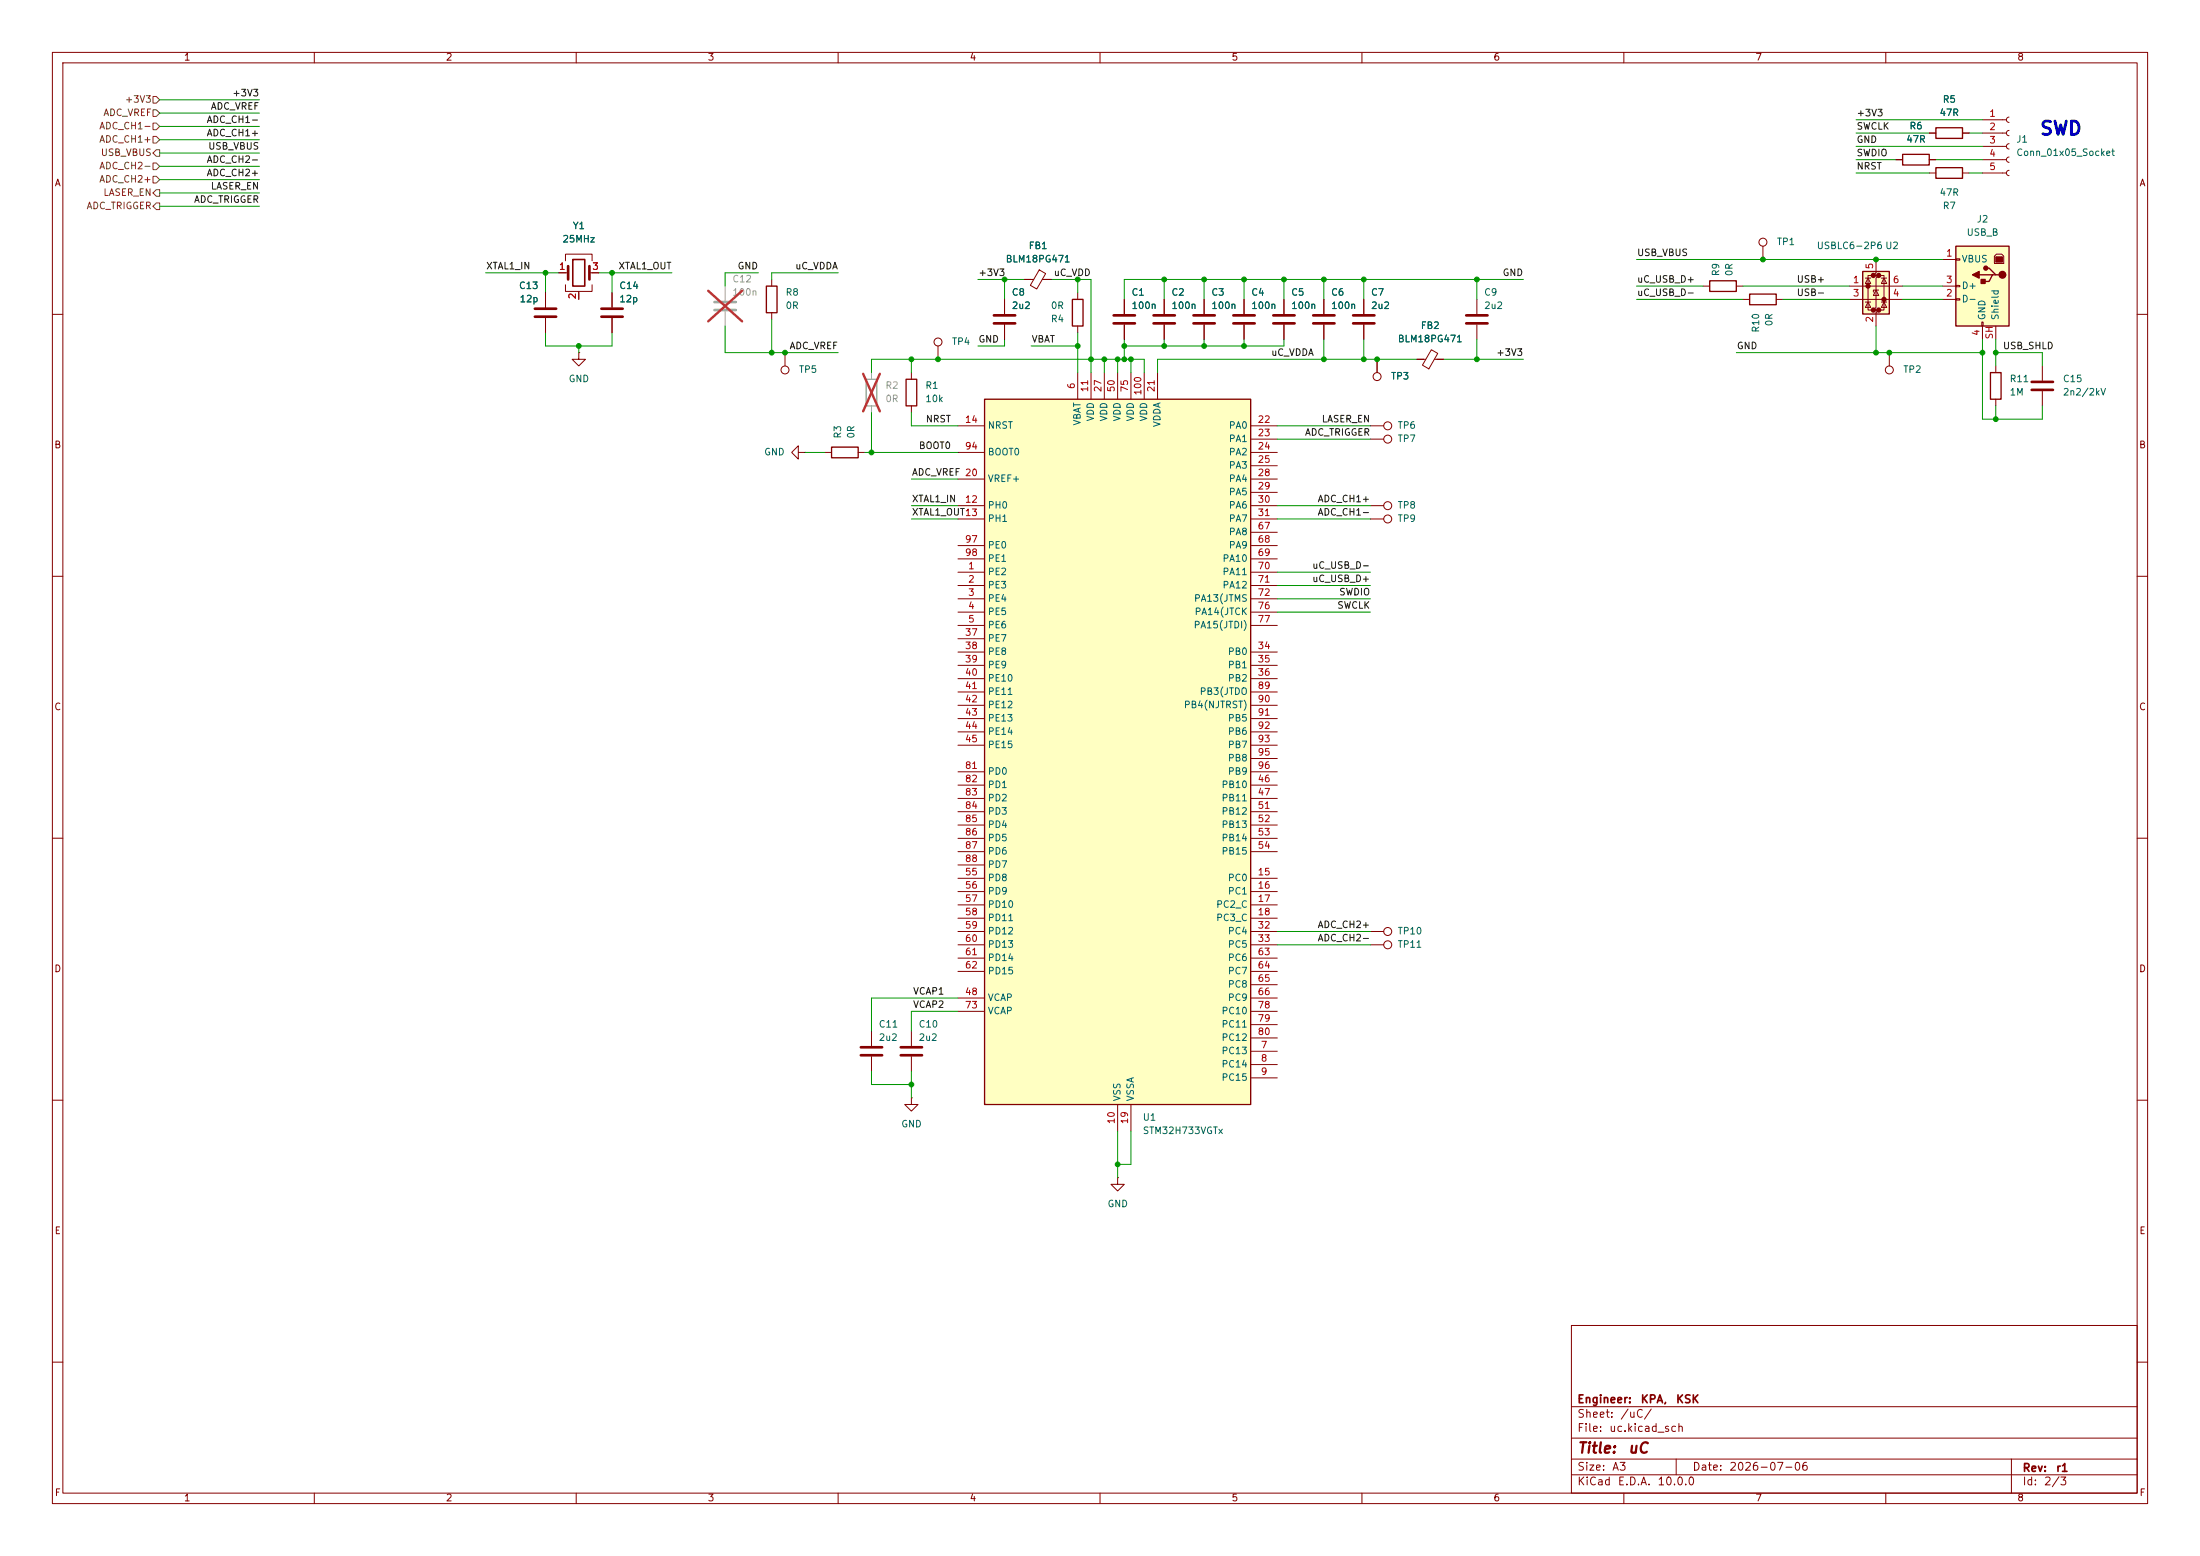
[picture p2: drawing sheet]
<svg xmlns="http://www.w3.org/2000/svg" width="420mm" height="297mm" viewBox="0 0 420 297" stroke-linecap="round" stroke-linejoin="round" font-family="sans-serif">
<g fill="none" stroke="#840000" stroke-width=".19">
<path d="M10 10h400v277h-400zM12 12h396v273h-396zM60 10v2M110 10v2M160 10v2M210 10v2M260 10v2M310 10v2M360 10v2M368.3 33h1.3M368.3 25.4h1.3M374.6 33h1.3"/>
<path d="M374.6 25.4h1.3M104.1 55.9v2.8M147.3 53.3v1.3M147.3 59.7v1.3M195.6 53.3h1.7M198.4 51.5l1.2 .7-1.7 3-1.2-.7zM199 53.3h1.7M325.1 54.6h1.3M331.5 54.6h1.2M332.7 57.2h1.3M336.5 47v2.5M339.1 57.2h1.3"/>
<path d="M10 60h2M104.1 60.7v2.8M408 60h2M10 110h2M408 110h2M10 160h2M408 160h2M166.4 196.9v2.7M174 196.9v2.7M10 210h2M166.4 201.7v2.8M174 209.6v1.2h1.3l-1.3 1.3-1.3-1.3h1.3"/>
<path d="M174 209.6h.1M174 201.7v2.8M408 210h2M300 253h108v32h-108zM10 260h2M300 278.5h108M300 274.5h108M300 268.5h108M320 278.5v3M384 278.5v6.5M408 260h2M60 285v2"/>
<path d="M110 285v2M160 285v2M210 285v2M260 285v2M300 281.5h108M310 285v2M360 285v2"/>
<circle cx="336.6" cy="46.2" r=".76"/>
</g>
<path d="M369.6 32h5v2h-5zM369.6 24.4h5v2h-5zM146.3 54.6h2v5.1h-2zM326.4 53.6h5.1v2h-5.1zM334 56.1h5.1v2.1h-5.1z" fill="none" stroke="#840000" stroke-width=".25"/>
<path d="M102.1 58.9h4.1M102.1 60.5h4.1M164.3 199.9h4.1M172 199.9h4M164.3 201.4h4.1M172 201.4h4" fill="none" stroke="#840000" stroke-width=".51"/>
<path d="M355.6 51.8h5.1v8.1h-5.1z" fill="#ffffc2"/>
<g fill="#840000" stroke="#840000" stroke-width=".51">
<circle cx="356.6" cy="54.6" r=".25"/>
<circle cx="357.6" cy="52.6" r=".25"/>
<circle cx="357.6" cy="59.2" r=".25"/>
<circle cx="358.6" cy="52.6" r=".25"/>
<circle cx="358.6" cy="59.2" r=".25"/>
<circle cx="359.7" cy="57.1" r=".25"/>
</g>
<g fill="none" stroke="#840000" stroke-width=".19">
<path d="M361.9 30.5h1.3M368.3 30.5h1.3M229.9 57.2v2.7M237.5 57.2v2.7M353.1 54.6h10.1M353.1 57.2h10.1M356.1 57.7h1M356.1 53.1h1M356.6 53.1l.5 1h-1zM356.6 57.7l.5 1h-1zM357.6 52.6h-1v6.6h1M358.1 49.5v2.6l-.5 .5h1l-.5 .5v5.6l-.5 .5h1l-.5 .5v2.5"/>
<path d="M358.1 55.4l.5 1h-1zM358.6 55.4h-1v.4M358.6 52.6h1.1v6.6h-1.1M359.2 57.7h1M359.2 53.1h1M359.7 53.1l.5 1h-1zM359.7 57.7l.5 1h-1zM110.5 67.3v1.3h1.3l-1.3 1.3-1.3-1.3h1.3M110.5 67.3h.1M229.9 62v2.8M237.5 62v2.8M270.5 68.6h1.7"/>
<path d="M273.3 66.8l1.2 .7-1.7 2.9-1.2-.7zM273.8 68.6h1.8"/>
</g>
<path d="M363.2 29.5h5.1v2h-5.1zM355.6 51.8h5.1v8.1h-5.1z" fill="none" stroke="#840000" stroke-width=".25"/>
<path d="M227.8 60.2h4.1M227.8 61.7h4.1M235.5 60.2h4M235.5 61.7h4" fill="none" stroke="#840000" stroke-width=".51"/>
<path d="M188 76.2h50.8v134.6h-50.8z" fill="#ffffc2"/>
<path d="M204.7 57.2h2.1v5h-2.1zM173 72.4h2v5.1h-2zM188 76.2h50.8v134.6h-50.8zM380 71.1h2v5.1h-2z" fill="none" stroke="#840000" stroke-width=".25"/>
<g fill="none" stroke="#840000" stroke-width=".19">
<path d="M378.5 22.9h4.5M378.5 25.4h4.5M378.5 27.9h4.5M378.5 30.5h4.5M378.5 33h4.5M383.5 22.4l-.3 .1-.2 .4 .2 .3 .3 .2M383.5 24.9l-.3 .1-.2 .4 .2 .3 .3 .2M383.5 27.4l-.3 .2-.2 .3 .2 .4 .3 .1M383.5 30l-.3 .1-.2 .4 .2 .3 .3 .2M383.5 32.5l-.3 .1-.2 .4 .2 .4 .3 .1M106.7 52.1h1.8M107.9 49.8v-1.3h5.1v1.3"/>
<path d="M107.9 54.4v1.2h5.1v-1.2M110.5 55.6v1.6M112.5 52.1h1.8M116.8 55.9v2.8M191.8 57.2v2.7M205.7 55.9v1.3M214.6 57.2v2.7M245.1 57.2v2.7M252.7 57.2v2.7M260.3 57.2v2.7M281.9 57.2v2.7M116.8 60.7v2.8"/>
<path d="M174 71.1v1.3M174 77.5v1.2M179.1 66v2.6M191.8 62v2.8M205.7 62.2v1.3M205.7 71.1v5.1M208.3 71.1v5.1M210.8 71.1v5.1M213.4 71.1v5.1M214.6 62v2.8M215.9 71.1v5.1M218.4 71.1v5.1"/>
<path d="M221 71.1v5.1M245.1 62v2.8M252.7 62v2.8M260.3 62v2.8M262.9 68.6v2.5M281.9 62v2.8M381 69.9v1.2M381 76.2v1.3M389.9 69.9v2.7M389.9 74.7v2.8M182.9 96.5h5.1M182.9 99.1h5.1"/>
<path d="M182.9 81.3h5.1M182.9 91.4h5.1M182.9 86.4h5.1M238.8 96.5h5M238.8 99.1h5M238.8 81.3h5M238.8 91.4h5M238.8 83.8h5M238.8 86.4h5M238.8 88.9h5M238.8 94h5M261.6 96.5h2.6"/>
<path d="M261.6 99.1h2.6M261.6 81.3h2.6M261.6 83.8h2.6M182.9 109.2h5.1M182.9 111.8h5.1M182.9 114.3h5.1M182.9 116.8h5.1M182.9 119.4h5.1M182.9 104.1h5.1M182.9 106.7h5.1M238.8 109.2h5M238.8 111.8h5"/>
<path d="M238.8 114.3h5M238.8 116.8h5M238.8 119.4h5M238.8 101.6h5M238.8 104.1h5M238.8 106.7h5M182.9 124.5h5.1M182.9 127h5.1M182.9 129.5h5.1M182.9 121.9h5.1M182.9 132.1h5.1M182.9 134.6h5.1"/>
<path d="M182.9 137.2h5.1M182.9 139.7h5.1M238.8 124.5h5M238.8 127h5M238.8 129.5h5M238.8 132.1h5M238.8 134.6h5M238.8 137.2h5M238.8 139.7h5M182.9 142.2h5.1M182.9 149.9h5.1M182.9 152.4h5.1"/>
<path d="M182.9 154.9h5.1M182.9 157.5h5.1M182.9 147.3h5.1M238.8 142.2h5M238.8 149.9h5M238.8 152.4h5M238.8 154.9h5M238.8 157.5h5M238.8 147.3h5M238.8 144.8h5M182.9 167.6h5.1M182.9 170.2h5.1"/>
<path d="M182.9 172.7h5.1M182.9 175.3h5.1M182.9 177.8h5.1M182.9 160h5.1M182.9 162.6h5.1M182.9 165.1h5.1M238.8 167.6h5M238.8 170.2h5M238.8 172.7h5M238.8 175.3h5M238.8 177.8h5M238.8 160h5"/>
<path d="M238.8 162.6h5M261.6 177.8h2.6M182.9 180.3h5.1M182.9 190.5h5.1M182.9 182.9h5.1M182.9 185.4h5.1M182.9 193h5.1M238.8 180.3h5M238.8 190.5h5M238.8 182.9h5M238.8 185.4h5M238.8 188h5"/>
<path d="M238.8 193h5M238.8 195.6h5M238.8 198.1h5M261.6 180.3h2.6M213.4 210.8v5.1M215.9 210.8v5.1M238.8 200.7h5M238.8 203.2h5M238.8 205.7h5"/>
<circle cx="179.1" cy="65.3" r=".76"/>
<circle cx="262.9" cy="71.9" r=".76"/>
<circle cx="264.9" cy="83.8" r=".76"/>
<circle cx="264.9" cy="81.3" r=".76"/>
<circle cx="264.9" cy="99.1" r=".76"/>
<circle cx="264.9" cy="96.5" r=".76"/>
<circle cx="264.9" cy="177.8" r=".76"/>
<circle cx="264.9" cy="180.3" r=".76"/>
</g>
<g fill="none" stroke="#840000" stroke-width=".51">
<path d="M108.5 50.8v2.5M112.5 50.8v2.5M114.8 58.9h4.1M114.8 60.5h4.1M189.7 60.2h4.1M189.7 61.7h4.1M212.6 60.2h4.1M212.6 61.7h4.1M243.1 60.2h4M243.1 61.7h4M250.7 60.2h4.1M250.7 61.7h4.1"/>
<path d="M258.3 60.2h4.1M258.3 61.7h4.1M279.9 60.2h4.1M279.9 61.7h4.1M387.9 72.9h4M387.9 74.4h4"/>
</g>
<path d="M109.3 49.5h2.3v5.1h-2.3z" fill="none" stroke="#840000" stroke-width=".3"/>
<path d="M136.4 57.7h4.1M136.4 59.2h4.1" fill="none" stroke="#a1a1a1" stroke-width=".51"/>
<path d="M138.4 54.6v2.8M138.4 59.4v2.8" fill="none" stroke="#a1a1a1" stroke-width=".19"/>
<path d="M135.2 55.5l6.5 5.8M141.7 55.5l-6.5 5.8" fill="none" stroke="#e12e31" stroke-width=".46"/>
<path d="M373.4 47h10.1v15.2h-10.1z" fill="#ffffc2"/>
<path d="M373.4 47h10.1v15.2h-10.1zM377.8 52.5h2.6M379.1 51.2h.6l1.3 1.3h.6M381 52.5h-.6l-.7 1.2h-1.2M158.7 85.3h5.1v2.1h-5.1z" fill="none" stroke="#840000" stroke-width=".25"/>
<g fill="none" stroke="#840000" stroke-width=".19">
<path d="M361.9 30.5h1.3M368.3 30.5h1.3M368.3 25.4h1.3M374.6 25.4h1.3M104.1 55.9v2.8M106.7 52.1h1.2M110.5 55.9v1.3M113 52.1h1.3M116.8 55.9v2.8M191.8 57.2v2.7M195.6 53.3h1.2M199.4 53.3h1.3"/>
<path d="M214.6 57.2v2.7M222.2 57.2v2.7M229.9 57.2v2.7M237.5 57.2v2.7M245.1 57.2v2.7M252.7 57.2v2.7M260.3 57.2v2.7M370.8 49.5h2.6M370.8 57.2h2.6M370.8 54.6h2.6M373.4 49.4h.7v.3h-.7zM373.4 54.5h.7v.2h-.7z"/>
<path d="M373.4 57h.7v.3h-.7zM380.7 48.9l.4-.4h1l.4 .4v1.4h-1.8zM104.1 60.7v2.8M116.8 60.7v2.8M149.9 67.3v2.6M191.8 62v2.8M214.6 62v2.8M222.2 62v2.8M229.9 62v2.8M237.5 62v2.8M245.1 62v2.8M252.7 62v2.8"/>
<path d="M260.3 62v2.8M262.9 68.6v2.5M270.5 68.6h1.3M274.3 68.6h1.3M360.7 67.3v2.6M378.3 61.5h.3v.7h-.3zM378.5 62.2v2.6M381 62.2v2.6M152.4 86.4v-1.3l-1.3 1.3 1.3 1.2v-1.2h1.3M153.7 86.4h.1M157.5 86.4h1.2M163.8 86.4h1.3"/>
<path d="M213.4 224.8v1.3h1.2l-1.2 1.2-1.3-1.2h1.3M213.4 224.8h.1"/>
<circle cx="149.9" cy="70.6" r=".76"/>
<circle cx="360.7" cy="70.6" r=".76"/>
</g>
<path d="M381 49h1.3v1h-1.3z" fill="#840000" stroke="#840000" stroke-width=".19"/>
<g fill="#840000" stroke="#840000" stroke-width=".25">
<path d="M378.2 53.3h.8v.8h-.8z"/>
<path d="M376.6 52.5l1.2-.7v1.3z"/>
<circle cx="382.3" cy="52.5" r=".63"/>
<circle cx="379.1" cy="51.2" r=".38"/>
</g>
<path d="M220.2 60.2h4.1M220.2 61.7h4.1" fill="none" stroke="#840000" stroke-width=".51"/>
<path d="M165.4 72.4h2v5.1h-2z" fill="none" stroke="#a1a1a1" stroke-width=".25"/>
<path d="M166.4 71.1v1.3M166.4 77.5v1.2" fill="none" stroke="#a1a1a1" stroke-width=".19"/>
<path d="M164.8 71.3l3.2 7.2M168 71.3l-3.2 7.2" fill="none" stroke="#e12e31" stroke-width=".46"/>
<path d="M29.2 18.4h.6l.7 .7-.7 .6h-.6zM29.2 23.5h.6l.7 .6-.7 .7h-.6zM29.2 31.1h.6l.7 .7-.7 .6h-.6zM29.2 33.7h.6l.7 .6-.7 .6h-.6zM29.2 29.2l.6-.6h.7v1.2h-.7zM29.2 21h.6l.7 .6-.7 .6h-.6zM29.2 26h.6l.7 .7-.7 .6h-.6zM29.8 36.2h.7v1.3h-.7l-.6-.7zM29.8 38.7h.7v1.3h-.7l-.6-.6z" fill="none" stroke="#725600" stroke-width=".19"/>
<g fill="none" stroke="#009600" stroke-width=".19">
<path d="M30.5 19.1h19M30.5 26.7h19M30.5 29.2h19M30.5 24.1h19M30.5 21.6h19M30.5 31.8h19M30.5 34.3h19M30.5 36.8h19M30.5 39.4h19M354.3 25.4h14M354.3 27.9h24.2M354.3 33h14"/>
<path d="M354.3 30.5h7.6M354.3 22.9h24.2M369.6 30.5h8.9M375.9 25.4h2.6M375.9 33h2.6M92.7 52.1h14M104.1 52.1v3.8M114.3 52.1h14M116.8 52.1v3.8M144.8 52.1h-6.4v2.5M160 52.1h-12.7v1.2M186.7 53.3h8.9"/>
<path d="M191.8 53.3v3.9M200.7 53.3h7.6v17.8M205.7 53.3v2.6M222.2 53.3v3.9M229.9 53.3v3.9M237.5 53.3v3.9M245.1 53.3v3.9M252.7 53.3v3.9M260.3 53.3v3.9M281.9 53.3v3.9M290.8 53.3h-76.2v3.9M312.4 49.5h58.4"/>
<path d="M312.4 54.6h12.7M312.4 57.2h20.3M332.7 54.6h20.4M340.4 57.2h12.7M363.2 54.6h7.6M363.2 57.2h7.6M104.1 63.5v2.5h12.7v-2.5M110.5 66v1.3M138.4 62.2v5.1h21.6M147.3 61v6.3M166.4 71.1v-2.5h52v2.5M166.4 78.7v7.7"/>
<path d="M174 78.7v2.6h8.9M174 68.6v2.5M191.8 64.8v1.2h-5.1M196.8 66h8.9M205.7 63.5v7.6M210.8 68.6v2.5M213.4 68.6v2.5M214.6 64.8v3.8M215.9 68.6v2.5M222.2 64.8v1.2M229.9 64.8v1.2M237.5 64.8v1.2"/>
<path d="M245.1 64.8v1.2h-30.5M252.7 64.8v3.8M260.3 64.8v3.8M270.5 68.6h-49.5v2.5M275.6 68.6h15.2M281.9 64.8v3.8M331.5 67.3h47M358.1 62.2v5.1M378.5 64.8v15.2h11.4v-2.5M381 67.3h8.9v2.6M381 64.8v5.1M381 77.5v2.5"/>
<path d="M153.7 86.4h3.8M165.1 86.4h17.8M174 99.1h8.9M174 96.5h8.9M174 91.4h8.9M243.8 99.1h17.8M243.8 96.5h17.8M243.8 81.3h17.8M243.8 83.8h17.8M243.8 116.8h17.8M243.8 114.3h17.8M243.8 109.2h17.8"/>
<path d="M243.8 111.8h17.8M243.8 177.8h17.8M182.9 193h-8.9v3.9M182.9 190.5h-16.5v6.4M243.8 180.3h17.8M166.4 204.5v2.5h7.6M174 204.5v5.1M213.4 215.9v8.9M215.9 215.9v6.3h-2.5"/>
</g>
<g fill="#009600" stroke="#009600" stroke-width=".19">
<circle cx="237.5" cy="66" r=".46"/>
<circle cx="252.7" cy="68.6" r=".46"/>
<circle cx="222.2" cy="66" r=".46"/>
<circle cx="229.9" cy="66" r=".46"/>
<circle cx="245.1" cy="53.3" r=".46"/>
<circle cx="237.5" cy="53.3" r=".46"/>
<circle cx="252.7" cy="53.3" r=".46"/>
<circle cx="260.3" cy="53.3" r=".46"/>
<circle cx="281.9" cy="53.3" r=".46"/>
<circle cx="281.9" cy="68.6" r=".46"/>
<circle cx="262.9" cy="68.6" r=".46"/>
<circle cx="260.3" cy="68.6" r=".46"/>
<circle cx="213.4" cy="222.2" r=".46"/>
<circle cx="174" cy="207" r=".46"/>
<circle cx="381" cy="67.3" r=".46"/>
<circle cx="378.5" cy="67.3" r=".46"/>
<circle cx="381" cy="80" r=".46"/>
<circle cx="358.1" cy="49.5" r=".46"/>
<circle cx="358.1" cy="67.3" r=".46"/>
<circle cx="360.7" cy="67.3" r=".46"/>
<circle cx="336.5" cy="49.5" r=".46"/>
<circle cx="208.3" cy="68.6" r=".46"/>
<circle cx="210.8" cy="68.6" r=".46"/>
<circle cx="205.7" cy="66" r=".46"/>
<circle cx="205.7" cy="53.3" r=".46"/>
<circle cx="191.8" cy="53.3" r=".46"/>
<circle cx="166.4" cy="86.4" r=".46"/>
<circle cx="147.3" cy="67.3" r=".46"/>
<circle cx="149.9" cy="67.3" r=".46"/>
<circle cx="229.9" cy="53.3" r=".46"/>
<circle cx="215.9" cy="68.6" r=".46"/>
<circle cx="214.6" cy="68.6" r=".46"/>
<circle cx="213.4" cy="68.6" r=".46"/>
<circle cx="222.2" cy="53.3" r=".46"/>
<circle cx="214.6" cy="66" r=".46"/>
<circle cx="174" cy="68.6" r=".46"/>
<circle cx="179.1" cy="68.6" r=".46"/>
<circle cx="116.8" cy="52.1" r=".46"/>
<circle cx="110.5" cy="66" r=".46"/>
<circle cx="104.1" cy="52.1" r=".46"/>
</g>
<text font-size="2.5" fill="#0000c2" x="389.3" y="26.4">SWD</text>
<g font-size="2" fill="#840000">
<text x="301" y="277.9">Title:</text>
<text x="310.6" y="277.9">uC</text>
</g>
<g font-size="1.5" fill="#840000">
<text x="301" y="268.2">Engineer:</text>
<text x="313.1" y="268.2">KPA,</text>
<text x="319.8" y="268.2">KSK</text>
<text x="301" y="273.7">File:</text>
<text x="301" y="271">Sheet:</text>
<text x="307.1" y="273.7">uc.kicad_sch</text>
<text x="309.2" y="271">/uC/</text>
<text x="301" y="281.1">Size:</text>
<text x="307.6" y="281.1">A3</text>
<text x="323" y="281.1">Date:</text>
<text x="330" y="281.1">2026-07-06</text>
<text x="386" y="281.3">Rev:</text>
<text x="392.4" y="281.3">r1</text>
<text x="301" y="283.9">KiCad</text>
<text x="308.7" y="283.9">E.D.A.</text>
<text x="316.3" y="283.9">10.0.0</text>
<text x="386" y="283.9">Id:</text>
<text x="390.1" y="283.9">2/3</text>
</g>
<g font-size="1.3" fill="#840000">
<text x="35" y="11.9">1</text>
<text x="85" y="11.9">2</text>
<text x="135" y="11.9">3</text>
<text x="185" y="11.9">4</text>
<text x="235" y="11.9">5</text>
<text x="285" y="11.9">6</text>
<text x="335" y="11.9">7</text>
<text x="385" y="11.9">8</text>
<text x="10.3" y="35.9">A</text>
<text x="408.3" y="35.9">A</text>
<text x="10.3" y="85.9">B</text>
<text x="408.2" y="85.9">B</text>
<text x="10.3" y="135.9">C</text>
<text x="408.2" y="135.9">C</text>
<text x="10.3" y="185.9">D</text>
<text x="408.2" y="185.9">D</text>
<text x="10.3" y="235.9">E</text>
<text x="408.3" y="235.9">E</text>
<text x="10.3" y="285.9">F</text>
<text x="35" y="286.9">1</text>
<text x="85" y="286.9">2</text>
<text x="135" y="286.9">3</text>
<text x="185" y="286.9">4</text>
<text x="235" y="286.9">5</text>
<text x="285" y="286.9">6</text>
<text x="335" y="286.9">7</text>
<text x="385" y="286.9">8</text>
<text x="408.3" y="285.9">F</text>
</g>
<g font-size="1.3" fill="#725600">
<text x="19.6" y="22.5">ADC_VREF</text>
<text x="23.7" y="19.9">+3V3</text>
<text x="18.8" y="25">ADC_CH1-</text>
<text x="18.8" y="27.5">ADC_CH1+</text>
<text x="18.8" y="32.6">ADC_CH2-</text>
<text x="18.8" y="35.2">ADC_CH2+</text>
<text x="19.1" y="30.1">USB_VBUS</text>
<text x="16.4" y="40.2">ADC_TRIGGER</text>
<text x="19.6" y="37.7">LASER_EN</text>
</g>
<g font-size="1.3" fill="#0f0f0f">
<text x="39.3" y="23.8">ADC_CH1-</text>
<text x="40.1" y="21.2">ADC_VREF</text>
<text x="44.2" y="18.7">+3V3</text>
<text x="354.3" y="22.5">+3V3</text>
<text x="39.3" y="26.3">ADC_CH1+</text>
<text x="39.7" y="28.9">USB_VBUS</text>
<text x="354.3" y="25.1">SWCLK</text>
<text x="354.3" y="27.6">GND</text>
<text x="39.3" y="33.9">ADC_CH2+</text>
<text x="39.3" y="31.4">ADC_CH2-</text>
<text x="354.3" y="32.7">NRST</text>
<text x="354.3" y="30.1">SWDIO</text>
<text x="36.9" y="39">ADC_TRIGGER</text>
<text x="40.1" y="36.5">LASER_EN</text>
<text x="92.7" y="51.7">XTAL1_IN</text>
<text x="118" y="51.7">XTAL1_OUT</text>
<text x="140.7" y="51.7">GND</text>
<text x="151.7" y="51.7">uC_VDDA</text>
<text x="186.7" y="53">+3V3</text>
<text x="201.1" y="53">uC_VDD</text>
<text x="286.8" y="53">GND</text>
<text x="312.4" y="49.2">USB_VBUS</text>
<text x="312.4" y="54.3">uC_USB_D+</text>
<text x="312.4" y="56.8">uC_USB_D-</text>
<text x="342.9" y="56.8">USB-</text>
<text x="342.9" y="54.3">USB+</text>
<text x="186.7" y="65.7">GND</text>
<text x="196.8" y="65.7">VBAT</text>
<text x="150.6" y="67">ADC_VREF</text>
<text x="242.6" y="68.2">uC_VDDA</text>
<text x="285.5" y="68.2">+3V3</text>
<text x="331.5" y="67">GND</text>
<text x="382.3" y="67">USB_SHLD</text>
<text x="176.6" y="80.9">NRST</text>
<text x="249" y="83.5">ADC_TRIGGER</text>
<text x="252.2" y="80.9">LASER_EN</text>
<text x="175.3" y="86">BOOT0</text>
<text x="174" y="91.1">ADC_VREF</text>
<text x="174" y="98.7">XTAL1_OUT13</text>
<text x="174" y="96.2">XTAL1_IN</text>
<text x="251.4" y="96.2">ADC_CH1+</text>
<text x="251.4" y="98.7">ADC_CH1-</text>
<text x="250.4" y="111.4">uC_USB_D+</text>
<text x="250.4" y="108.9">uC_USB_D-</text>
<text x="255.6" y="114">SWDIO</text>
<text x="255.2" y="116.5">SWCLK</text>
<text x="251.4" y="177.5">ADC_CH2+</text>
<text x="251.4" y="180">ADC_CH2-</text>
<text x="174.2" y="190.2">VCAP1</text>
<text x="174.2" y="192.7">VCAP2</text>
</g>
<g font-size="1.3" fill="#006464">
<text x="370.2" y="22.5">47R</text>
<text x="370.8" y="19.9">R5</text>
<text x="363.8" y="27.5">47R</text>
<text x="364.4" y="25">R6</text>
<text x="384.8" y="27.5">J1</text>
<text x="384.8" y="30.1">Conn_01x05_Socket</text>
<text x="370.2" y="37.7">47R</text>
<text x="370.8" y="40.2">R7</text>
<text x="107.3" y="46.6">25MHz</text>
<text x="109.2" y="44">Y1</text>
<text x="196.3" y="47.9">FB1</text>
<text x="339.1" y="47.1">TP1</text>
<text x="346.7" y="47.9">USBLC6-2P6 U2</text>
<text x="375.3" y="45.3">USB_B</text>
<text x="377.3" y="42.8">J2</text>
<text x="191.9" y="50.4">BLM18PG471</text>
<text x="328.5" y="52.8" transform="rotate(-90 328.5 52.8)">R9</text>
<text x="331.1" y="52.8" transform="rotate(-90 331.1 52.8)">0R</text>
<text x="374.4" y="50.4">VBUS</text>
<text x="99" y="55.5">C13</text>
<text x="99.1" y="58">12p</text>
<text x="118.1" y="55.5">C14</text>
<text x="118.1" y="58">12p</text>
<text x="149.9" y="56.7">R8</text>
<text x="149.9" y="59.3">0R</text>
<text x="193" y="56.7">C8</text>
<text x="193" y="59.3">2u2</text>
<text x="200.5" y="59.3">0R</text>
<text x="215.9" y="56.7">C1</text>
<text x="215.9" y="59.3">100n</text>
<text x="223.5" y="56.7">C2</text>
<text x="223.5" y="59.3">100n</text>
<text x="231.1" y="56.7">C3</text>
<text x="231.1" y="59.3">100n</text>
<text x="238.8" y="56.7">C4</text>
<text x="238.8" y="59.3">100n</text>
<text x="246.4" y="56.7">C5</text>
<text x="246.4" y="59.3">100n</text>
<text x="254" y="56.7">C6</text>
<text x="254" y="59.3">100n</text>
<text x="261.6" y="56.7">C7</text>
<text x="261.6" y="59.3">2u2</text>
<text x="283.2" y="56.7">C9</text>
<text x="283.2" y="59.3">2u2</text>
<text x="374.4" y="58">D-</text>
<text x="374.4" y="55.5">D+</text>
<text x="200.5" y="61.8">R4</text>
<text x="266.7" y="65.6">BLM18PG471</text>
<text x="271.1" y="63.1">FB2</text>
<text x="336.1" y="63.6" transform="rotate(-90 336.1 63.6)">R10</text>
<text x="338.7" y="62.4" transform="rotate(-90 338.7 62.4)">0R</text>
<text x="379.3" y="61.2" transform="rotate(-90 379.3 61.2)">GND</text>
<text x="381.9" y="61.2" transform="rotate(-90 381.9 61.2)">Shield</text>
<text x="152.4" y="71.5">TP5</text>
<text x="181.6" y="66.1">TP4</text>
<text x="363.2" y="71.5">TP2</text>
<text x="108.5" y="73.3">GND</text>
<text x="176.5" y="74.5">R1</text>
<text x="176.5" y="77.1">10k</text>
<text x="265.4" y="72.7">TP3</text>
<text x="383.5" y="75.8">1M</text>
<text x="383.5" y="73.3">R11</text>
<text x="393.7" y="75.8">2n2/2kV</text>
<text x="393.7" y="73.3">C15</text>
<text x="160.9" y="83.8" transform="rotate(-90 160.9 83.8)">R3</text>
<text x="163.4" y="83.8" transform="rotate(-90 163.4 83.8)">0R</text>
<text x="188.5" y="82.1">NRST</text>
<text x="206.6" y="81.3" transform="rotate(-90 206.6 81.3)">VBAT</text>
<text x="209.1" y="80.5" transform="rotate(-90 209.1 80.5)">VDD</text>
<text x="211.7" y="80.5" transform="rotate(-90 211.7 80.5)">VDD</text>
<text x="214.2" y="80.5" transform="rotate(-90 214.2 80.5)">VDD</text>
<text x="216.8" y="80.5" transform="rotate(-90 216.8 80.5)">VDD</text>
<text x="219.3" y="80.5" transform="rotate(-90 219.3 80.5)">VDD</text>
<text x="221.8" y="81.6" transform="rotate(-90 221.8 81.6)">VDDA</text>
<text x="234.5" y="82.1">PA0</text>
<text x="266.7" y="82.1">TP6</text>
<text x="145.8" y="87.2">GND</text>
<text x="188.5" y="87.2">BOOT0</text>
<text x="234.5" y="84.7">PA1</text>
<text x="234.5" y="87.2">PA2</text>
<text x="234.5" y="89.8">PA3</text>
<text x="266.7" y="84.7">TP7</text>
<text x="188.5" y="92.3">VREF+</text>
<text x="234.5" y="92.3">PA4</text>
<text x="234.5" y="94.8">PA5</text>
<text x="188.5" y="97.4">PH0</text>
<text x="188.5" y="99.9">PH1</text>
<text x="234.5" y="97.4">PA6</text>
<text x="234.5" y="99.9">PA7</text>
<text x="266.7" y="97.4">TP8</text>
<text x="266.7" y="99.9">TP9</text>
<text x="188.5" y="105">PE0</text>
<text x="188.5" y="107.5">PE1</text>
<text x="233.3" y="107.5">PA10</text>
<text x="234.5" y="102.5">PA8</text>
<text x="234.5" y="105">PA9</text>
<text x="188.5" y="110.1">PE2</text>
<text x="188.5" y="112.6">PE3</text>
<text x="233.3" y="110.1">PA11</text>
<text x="233.3" y="112.6">PA12</text>
<text x="188.5" y="115.2">PE4</text>
<text x="188.5" y="117.7">PE5</text>
<text x="227.8" y="115.2">PA13(JTMS</text>
<text x="227.9" y="117.7">PA14(JTCK</text>
<text x="188.5" y="120.2">PE6</text>
<text x="188.5" y="122.8">PE7</text>
<text x="188.5" y="125.3">PE8</text>
<text x="227.8" y="120.2">PA15(JTDI)</text>
<text x="234.3" y="125.3">PB0</text>
<text x="188.5" y="127.9">PE9</text>
<text x="188.5" y="130.4">PE10</text>
<text x="234.3" y="127.9">PB1</text>
<text x="234.3" y="130.4">PB2</text>
<text x="188.5" y="132.9">PE11</text>
<text x="188.5" y="135.5">PE12</text>
<text x="225.9" y="135.5">PB4(NJTRST)</text>
<text x="228.9" y="132.9">PB3(JTDO</text>
<text x="188.5" y="138">PE13</text>
<text x="188.5" y="140.6">PE14</text>
<text x="188.5" y="143.1">PE15</text>
<text x="234.3" y="138">PB5</text>
<text x="234.3" y="140.6">PB6</text>
<text x="234.3" y="143.1">PB7</text>
<text x="188.5" y="148.2">PD0</text>
<text x="234.3" y="145.6">PB8</text>
<text x="234.3" y="148.2">PB9</text>
<text x="188.5" y="150.7">PD1</text>
<text x="188.5" y="153.3">PD2</text>
<text x="188.5" y="155.8">PD3</text>
<text x="233.1" y="150.7">PB10</text>
<text x="233.1" y="153.3">PB11</text>
<text x="233.1" y="155.8">PB12</text>
<text x="188.5" y="158.3">PD4</text>
<text x="188.5" y="160.9">PD5</text>
<text x="233.1" y="158.3">PB13</text>
<text x="233.1" y="160.9">PB14</text>
<text x="188.5" y="163.4">PD6</text>
<text x="188.5" y="166">PD7</text>
<text x="233.1" y="163.4">PB15</text>
<text x="188.5" y="168.5">PD8</text>
<text x="188.5" y="171">PD9</text>
<text x="188.5" y="173.6">PD10</text>
<text x="232.1" y="173.6">PC2_C</text>
<text x="234.3" y="168.5">PC0</text>
<text x="234.3" y="171">PC1</text>
<text x="188.5" y="176.1">PD11</text>
<text x="188.5" y="178.7">PD12</text>
<text x="232.1" y="176.1">PC3_C</text>
<text x="234.3" y="178.7">PC4</text>
<text x="266.7" y="178.7">TP10</text>
<text x="188.5" y="181.2">PD13</text>
<text x="188.5" y="183.7">PD14</text>
<text x="234.3" y="181.2">PC5</text>
<text x="234.3" y="183.7">PC6</text>
<text x="266.7" y="181.2">TP11</text>
<text x="188.5" y="191.4">VCAP</text>
<text x="188.5" y="186.3">PD15</text>
<text x="234.3" y="186.3">PC7</text>
<text x="234.3" y="188.8">PC8</text>
<text x="234.3" y="191.4">PC9</text>
<text x="167.6" y="196.4">C11</text>
<text x="175.3" y="196.4">C10</text>
<text x="188.5" y="193.9">VCAP</text>
<text x="233.1" y="193.9">PC10</text>
<text x="233.1" y="196.4">PC11</text>
<text x="167.6" y="199">2u2</text>
<text x="175.3" y="199">2u2</text>
<text x="233.1" y="201.5">PC13</text>
<text x="233.1" y="199">PC12</text>
<text x="233.1" y="204.1">PC14</text>
<text x="233.1" y="206.6">PC15</text>
<text x="172" y="215.5">GND</text>
<text x="214.2" y="210.3" transform="rotate(-90 214.2 210.3)">VSS</text>
<text x="216.8" y="210.3" transform="rotate(-90 216.8 210.3)">VSSA</text>
<text x="218.1" y="214.2">U1</text>
<text x="218.1" y="216.8">STM32H733VGTx</text>
<text x="211.3" y="230.7">GND</text>
</g>
<g font-size="1.3" fill="#a90000">
<text x="379.7" y="22.6">1</text>
<text x="379.7" y="25.1">2</text>
<text x="379.7" y="27.7">3</text>
<text x="379.7" y="30.2">4</text>
<text x="379.7" y="32.8">5</text>
<text x="106.6" y="51.8">1</text>
<text x="113" y="51.8">3</text>
<text x="357.9" y="51.5" transform="rotate(-90 357.9 51.5)">5</text>
<text x="371.4" y="49.3">1</text>
<text x="110.2" y="57.2" transform="rotate(-90 110.2 57.2)">2</text>
<text x="353.6" y="54.4">1</text>
<text x="353.6" y="56.9">3</text>
<text x="361.2" y="56.9">4</text>
<text x="361.2" y="54.4">6</text>
<text x="371.4" y="56.9">2</text>
<text x="371.4" y="54.4">3</text>
<text x="357.9" y="61.7" transform="rotate(-90 357.9 61.7)">2</text>
<text x="378.2" y="64.2" transform="rotate(-90 378.2 64.2)">4</text>
<text x="380.7" y="64.9" transform="rotate(-90 380.7 64.9)">SH</text>
<text x="205.5" y="74.4" transform="rotate(-90 205.5 74.4)">6</text>
<text x="208" y="75" transform="rotate(-90 208 75)">11</text>
<text x="210.6" y="75" transform="rotate(-90 210.6 75)">27</text>
<text x="213.1" y="75" transform="rotate(-90 213.1 75)">50</text>
<text x="215.6" y="75" transform="rotate(-90 215.6 75)">75</text>
<text x="218.2" y="75.6" transform="rotate(-90 218.2 75.6)">100</text>
<text x="220.7" y="75" transform="rotate(-90 220.7 75)">21</text>
<text x="184.1" y="81">14</text>
<text x="240" y="81">22</text>
<text x="240" y="83.6">23</text>
<text x="184.1" y="86.1">94</text>
<text x="240" y="86.1">24</text>
<text x="240" y="88.6">25</text>
<text x="184.1" y="91.2">20</text>
<text x="240" y="91.2">28</text>
<text x="240" y="93.7">29</text>
<text x="184.1" y="96.3">12</text>
<text x="240" y="96.3">30</text>
<text x="240" y="98.8">31</text>
<text x="240" y="101.3">67</text>
<text x="184.1" y="103.9">97</text>
<text x="184.1" y="106.4">98</text>
<text x="240" y="103.9">68</text>
<text x="240" y="106.4">69</text>
<text x="184.7" y="109">1</text>
<text x="184.7" y="111.5">2</text>
<text x="240" y="109">70</text>
<text x="240" y="111.5">71</text>
<text x="184.7" y="114">3</text>
<text x="184.7" y="116.6">4</text>
<text x="184.7" y="119.1">5</text>
<text x="240" y="114">72</text>
<text x="240" y="116.6">76</text>
<text x="240" y="119.1">77</text>
<text x="184.1" y="121.7">37</text>
<text x="184.1" y="124.2">38</text>
<text x="240" y="124.2">34</text>
<text x="184.1" y="126.7">39</text>
<text x="184.1" y="129.3">40</text>
<text x="184.1" y="131.8">41</text>
<text x="240" y="126.7">35</text>
<text x="240" y="129.3">36</text>
<text x="240" y="131.8">89</text>
<text x="184.1" y="134.4">42</text>
<text x="184.1" y="136.9">43</text>
<text x="240" y="134.4">90</text>
<text x="240" y="136.9">91</text>
<text x="184.1" y="139.4">44</text>
<text x="184.1" y="142">45</text>
<text x="240" y="139.4">92</text>
<text x="240" y="142">93</text>
<text x="184.1" y="147.1">81</text>
<text x="184.1" y="149.6">82</text>
<text x="240" y="149.6">46</text>
<text x="240" y="144.5">95</text>
<text x="240" y="147.1">96</text>
<text x="184.1" y="152.1">83</text>
<text x="184.1" y="154.7">84</text>
<text x="240" y="152.1">47</text>
<text x="240" y="154.7">51</text>
<text x="184.1" y="157.2">85</text>
<text x="184.1" y="159.8">86</text>
<text x="240" y="157.2">52</text>
<text x="240" y="159.8">53</text>
<text x="184.1" y="167.4">55</text>
<text x="184.1" y="162.3">87</text>
<text x="184.1" y="164.8">88</text>
<text x="240" y="167.4">15</text>
<text x="240" y="162.3">54</text>
<text x="184.1" y="169.9">56</text>
<text x="184.1" y="172.5">57</text>
<text x="240" y="169.9">16</text>
<text x="240" y="172.5">17</text>
<text x="184.1" y="175">58</text>
<text x="184.1" y="177.5">59</text>
<text x="240" y="175">18</text>
<text x="240" y="177.5">32</text>
<text x="184.1" y="180.1">60</text>
<text x="184.1" y="182.6">61</text>
<text x="184.1" y="185.2">62</text>
<text x="240" y="180.1">33</text>
<text x="240" y="182.6">63</text>
<text x="240" y="185.2">64</text>
<text x="184.1" y="190.2">48</text>
<text x="240" y="187.7">65</text>
<text x="240" y="190.2">66</text>
<text x="184.1" y="192.8">73</text>
<text x="240" y="192.8">78</text>
<text x="240" y="195.3">79</text>
<text x="240" y="197.9">80</text>
<text x="240.6" y="200.4">7</text>
<text x="240.6" y="202.9">8</text>
<text x="240.6" y="205.5">9</text>
<text x="213.1" y="214.7" transform="rotate(-90 213.1 214.7)">10</text>
<text x="215.6" y="214.7" transform="rotate(-90 215.6 214.7)">19</text>
</g>
<g font-size="1.3" fill="#989898">
<text x="139.7" y="56.7">100n</text>
<text x="139.7" y="54.2">C12</text>
<text x="168.9" y="74.5">R2</text>
<text x="168.9" y="77.1">0R</text>
</g>
</svg>
